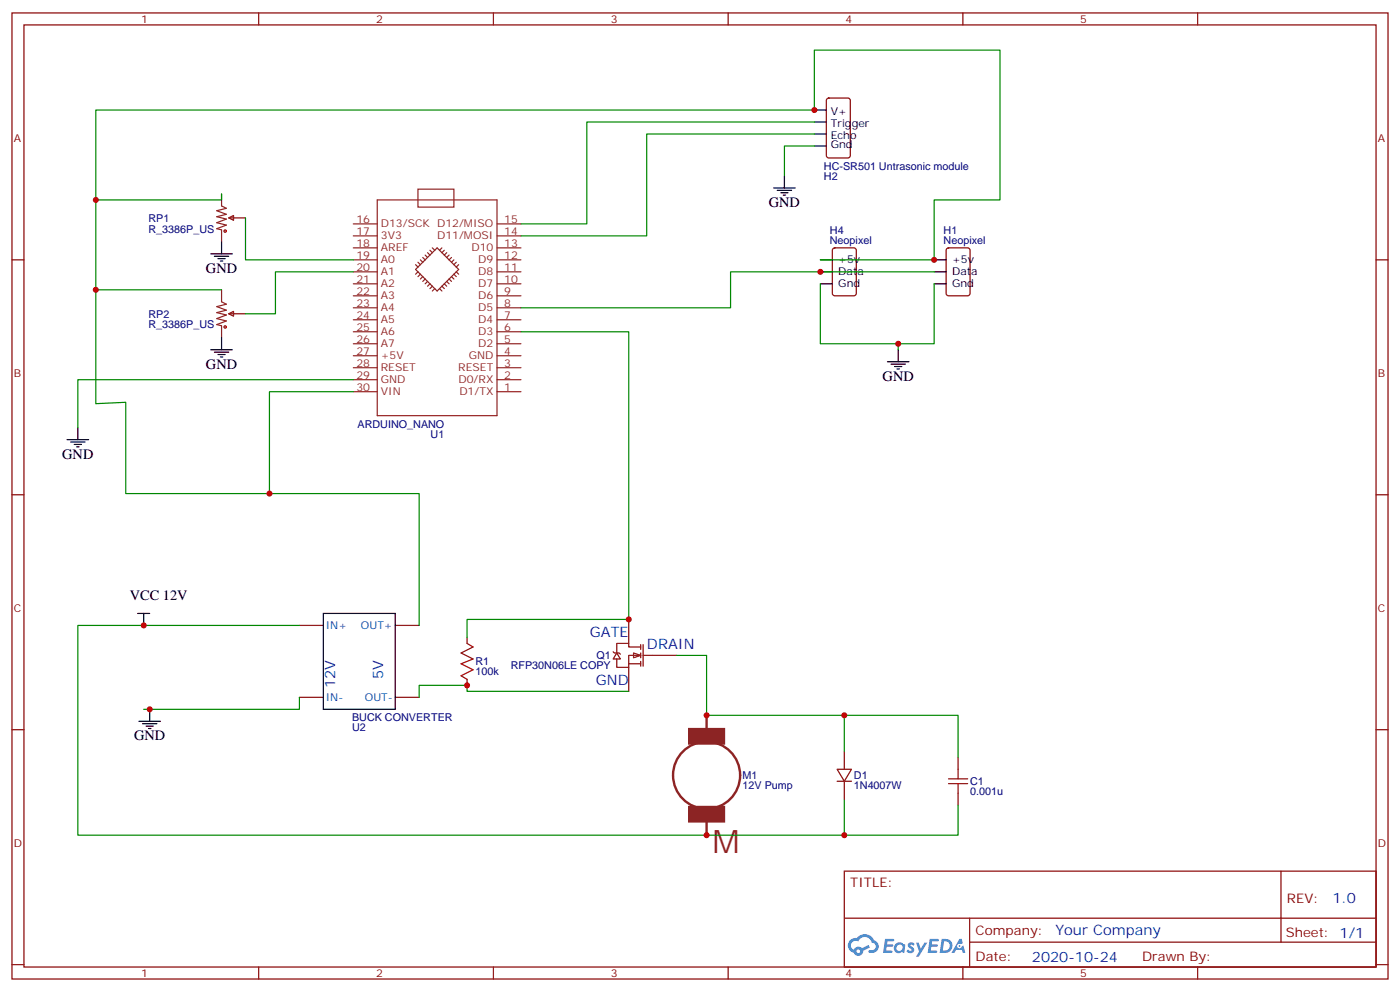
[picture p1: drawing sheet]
<svg xmlns="http://www.w3.org/2000/svg" width="412mm" height="292mm" viewBox="0 0 412 292" stroke-linecap="round" stroke-linejoin="round" font-family="sans-serif">
<g fill="none" stroke="#870000" stroke-width=".35">
<path d="M3.5 3.8h405.4v284.3h-405.4zM7.1 7.3h398.2v277.3h-398.2zM76.2 3.8v3.5M145.3 3.8v3.5M214.5 3.8v3.5M283.6 3.8v3.5M352.8 3.8v3.5M3.5 76.5h3.6M405.3 76.5h3.6M3.5 145.6h3.6M405.3 145.6h3.6M3.5 214.8h3.6"/>
<path d="M405.3 214.8h3.6M248.7 256.4h156.6v28.2h-156.6zM377.3 256.4v20.9M248.7 270.2h156.5M285.6 277.3h119.6M285.6 270.2v14.2M3.5 283.9h3.6M76.2 284.6v3.5M145.3 284.6v3.5M214.5 284.6v3.5M283.6 284.6v3.5M352.8 284.6v3.5"/>
<path d="M405.3 283.9h3.6"/>
</g>
<g fill="#5487ff">
<path d="M267.7 277.6a1.22 1.22 0 0 1 1.7 .2l-.4 .6a.47 .47 0 0 0-.3-.4 .47 .47 0 0 0-.5 .2l.1 .2a1.14 1.14 0 0 1 .8 1.8 1.14 1.14 0 0 1-1.9 0l-.2-.2 .5-.6 .7 .5a.29 .29 0 0 0 .3-.3 .29 .29 0 0 0-.2-.3 1.04 1.04 0 0 1-.6-1.7z"/>
<path d="M260.7 276.3h2.4l.3 .2-.2 .5-1.8 .1-.1 .8h1.5l.3 .4-.3 .4h-1.6l-.2 1.1h1.7l.2 .3-.2 .3-2.6 .1z"/>
<path d="M273.8 276.3h2.4l.3 .2-.1 .5-1.8 .1-.2 .8h1.6l.3 .4-.4 .4h-1.6l-.1 1.1h1.7l.2 .3-.2 .3-2.6 .1z"/>
<path d="M282.6 276.3h.7l.3 1.3-.6 .3a.69 .69 0 0 0-1 .3 .69 .69 0 0 0 .4 .9 .69 .69 0 0 0 .9-.6l.5-.2 .6 2.2h-.8l-.2-.9h-1.8l-.5 .9h-.8z"/>
<path d="M269.8 277.4h.8l.6 1.8 1.1-1.8h.9l-2.6 4.2h-.8l.9-1.5z"/>
<path d="M277.4 276.3l-.6 4.2h1.3a2.11 2.11 0 0 0 2.5-2.1 2.11 2.11 0 0 0-2.5-2.1zM278.1 277.1a1.39 1.39 0 0 1 1.7 1.4 1.39 1.39 0 0 1-1.8 1.3h-.3z"/>
<path d="M263.7 277.9a1.54 1.54 0 0 0-.1 2.2 1.54 1.54 0 0 0 2.2 .1l.6 .3 .3-2.3-.2-.3h-.4a1.49 1.49 0 0 0-2.4 0zM264 278.9a.94 .94 0 0 1 1.8 0 .94 .94 0 0 1-1.8 0z"/>
<path d="M250.4 276.7a2.18 2.18 0 0 0 1.1 3.7 1.44 1.44 0 0 0 1.6 .9 1.44 1.44 0 0 0 1.2-1.4l2-1.1-.5-.7-1.9 1a1.47 1.47 0 0 0-2.4 .4 1.39 1.39 0 0 1-.7-1.9 1.39 1.39 0 0 1 2-.5 2.12 2.12 0 0 1 2.2-1.3 2.12 2.12 0 0 1 1.9 1.7 1.14 1.14 0 0 1 1.1 1.4 1.14 1.14 0 0 1-1.7 .7 .43 .43 0 0 0-.5 .4 .43 .43 0 0 0 .4 .5 1.98 1.98 0 0 0 2.5-1.2 1.98 1.98 0 0 0-1.2-2.6 3.1 3.1 0 0 0-5.3-.6l-.9 .1zM252.3 280a.55 .55 0 0 1 1.1 0 .55 .55 0 0 1-1.1 0z"/>
<circle cx="282.6" cy="278.4" r=".26"/>
</g>
<g fill="none" stroke="#8c2424" stroke-width=".35">
<path d="M111.1 58.8h35.3v63.5h-35.3zM123.1 55.7h10.6v5.3h-10.6zM104.1 69.4h7M104.1 73h7M104.1 76.5h7M104.1 65.9h7M122.4 79.3l6.4-6.3 6.3 6.3-6.3 6.4zM122.4 77.9l.7 .7M123.1 77.2l.7 .7M123.8 76.5l.7 .7M124.5 75.8l.7 .7M125.2 75.1l.7 .7"/>
<path d="M125.9 74.4l.7 .7M126.6 73.7l.8 .7M127.4 73l.7 .7M130.2 73l-.7 .7M130.9 73.7l-.7 .7M131.6 74.4l-.7 .7M132.3 75.1l-.7 .7M133 75.8l-.7 .7M133.7 76.5l-.7 .7M134.4 77.2l-.7 .7M135.1 77.9l-.7 .7M146.4 69.4h7.1"/>
<path d="M146.4 73h7.1M146.4 76.5h7.1M146.4 65.9h7.1M104.1 80h7M104.1 83.5h7M104.1 87.1h7M104.1 90.6h7M104.1 94.1h7M104.1 97.6h7M123.1 80l-.7 .7M123.8 80.7l-.7 .7M124.5 81.4l-.7 .7"/>
<path d="M125.2 82.1l-.7 .7M125.9 82.8l-.7 .7M126.6 83.5l-.7 .7M127.4 84.2l-.8 .7M128.1 84.9l-.7 .8M129.5 84.9l.7 .8M130.2 84.2l.7 .7M130.9 83.5l.7 .7M131.6 82.8l.7 .7M132.3 82.1l.7 .7M133 81.4l.7 .7M133.7 80.7l.7 .7"/>
<path d="M134.4 80l.7 .7M146.4 80h7.1M146.4 83.5h7.1M146.4 87.1h7.1M146.4 90.6h7.1M146.4 94.1h7.1M146.4 97.6h7.1M104.1 101.2h7M104.1 104.7h7M104.1 108.2h7M104.1 111.8h7M104.1 115.3h7"/>
<path d="M146.4 101.2h7.1M146.4 104.7h7.1M146.4 108.2h7.1M146.4 111.8h7.1M146.4 115.3h7.1"/>
</g>
<path d="M243.7 29.1l.4-.2h5.7l.6 .4 .1 16.5-.5 .6-5.9 .1-.6-.5-.1-16.4zM245.4 73.2l.5-.2h5.6l.7 .4v13l-.4 .6-5.9 .1-.7-.5v-12.9zM137.6 187.6v1.8M137.6 200v1.7M282.2 222.9v3.5M282.2 233.5v3.5" fill="none" stroke="#870000" stroke-width=".35"/>
<path d="M239.9 39.4h3.5M239.9 35.9h3.5M239.9 32.4h3.5M239.9 43h3.5M241.7 76.5h3.5M241.7 83.5h3.5M241.7 80h3.5M40.9 212.3h6.4M42 213h4.2M43 213.7h2.2M43.7 214.4h.7M44.1 208.8v3.5" fill="none" stroke="#000" stroke-width=".35"/>
<path d="M137.6 189.4l1.7 1-3.5 1.8 3.5 1.8-3.5 1.4 3.5 1.7-3.5 1.8 1.8 1.1M279.4 230.6h5.6M279.4 229.2h5.6M282.2 226.4v2.8M282.2 230.6v2.9" fill="none" stroke="#a10000" stroke-width=".35"/>
<circle cx="208.1" cy="228.2" r="9.9" fill="none" stroke="#8c2424" stroke-width=".71"/>
<g fill="#8c2424" stroke="#8c2424" stroke-width=".35">
<path d="M202.8 214.4h10.6v4.6h-10.6z"/>
<path d="M202.8 237.3h10.6v4.6h-10.6z"/>
</g>
<g fill="#8c2424">
<circle cx="208.1" cy="245.8" r=".18"/>
<circle cx="208.1" cy="210.5" r=".18"/>
</g>
<path d="M208.1 210.5v7.1M208.1 238.8v7" fill="none" stroke="#8c2424" stroke-width=".71"/>
<g fill="#fff" stroke="#870000" stroke-width=".35">
<path d="M186.6 192.2l2.1 .7-2.1 .7z"/>
<path d="M181.7 192.2l1 1.8h-2.1z"/>
</g>
<g fill="none" stroke="#870000" stroke-width=".35">
<path d="M67.4 64.1l1.4-.7v1.4zM67.4 64.1h4.9M278.9 73.2l.5-.2h5.6l.7 .4 .1 13-.5 .6-5.9 .1-.7-.5v-12.9zM67.4 92.4l1.4-.7v1.4zM67.4 92.4h4.9M88.2 184.1h7M116.4 184.1h7.1M180.6 191.8l.4 .4h1.4l.3 .3M185.2 195.4h3.5M185.2 182.3v7.1M185.2 196.4v7.1M188.7 190.4h-3.5v-1h-3.5v2.8"/>
<path d="M188.7 192.9h-3.5v3.5h-3.5v-2.4M188.7 189.7v1.4M188.7 192.2v1.4M188.7 194.7v1.4M189.4 189.7v6.4M189.4 192.9h9.9M88.2 205.2h7M116.4 205.2h7.1M246.6 226.4h4.2l-2.1 3.5zM246.6 229.9h4.2M248.7 221.1v5.3M248.7 229.9v5.3"/>
</g>
<g fill="none" stroke="#000" stroke-width=".35">
<path d="M227.9 55.3h6.3M229 56h4.2M230 56.7h2.1M230.7 57.4h.7M231.1 51.8v3.5M62.1 74.7h6.3M63.1 75.4h4.3M64.2 76.1h2.1M64.9 76.8h.7M65.3 71.2v3.5M275.2 76.5h3.5M65.3 99.4v3.5"/>
<path d="M275.2 83.5h3.5M275.2 80h3.5M62.1 102.9h6.3M63.1 103.6h4.3M64.2 104.4h2.1M64.9 105.1h.7M261.4 106.5h6.4M262.5 107.2h4.2M263.5 107.9h2.1M264.2 108.6h.7M264.6 102.9v3.6M19.8 129.4h6.3"/>
<path d="M20.8 130.1h4.2M21.9 130.8h2.1M22.6 131.5h.7M22.9 125.9v3.5M40.6 180.6h3.5M42.3 180.6v3.5M95.2 180.6h21.2v28.2h-21.2z"/>
</g>
<g fill="none" stroke="#008700" stroke-width=".35">
<path d="M239.9 35.9h-67v30h-19.4M239.9 39.4h-49.4v30h-37M65.3 57.1v1.7h-37.1M239.9 43h-8.8v8.8M72.3 64.1v12.4h31.8M241.7 76.5h33.5v-17.7h19.4v-44.1h-54.7v17.7h-211.7v86.4l8.8-.4v26.9h86.5v38.8M28.2 85.3h37.1M104.1 80h-23v12.4h-8.8M153.5 97.6h31.7v84.7h-47.6v5.3M241.7 83.5v17.7h22.9v1.7M275.2 80h-60v10.6h-61.7M275.2 83.5v17.7h-10.6"/>
<path d="M104.1 111.8h-81.2v14.1M104.1 115.3h-24.7v30M88.2 184.1h-65.3v61.7h225.8v-10.6M199.3 192.9h8.8v17.6h40.6v10.6M88.2 205.2v3.6h-45.9M185.2 203.5h-47.6v-1.8h-14.1v3.5M248.7 210.5h33.5v12.4M282.2 237v8.8h-33.5"/>
</g>
<g fill="none" stroke="#a10000" stroke-width=".35">
<circle cx="66.3" cy="68" r=".35"/>
<circle cx="66.3" cy="96.2" r=".35"/>
</g>
<path d="M65.3 57.1v3.5l1.4 .7-2.8 .7 2.8 1.1-2.8 .7 2.8 .7-2.8 1 2.8 .8-2.8 1 1.4 .4v3.5M65.3 85.3v3.5l1.4 .7-2.8 .7 2.8 1.1-2.8 .7 2.8 .7-2.8 1.1 2.8 .7-2.8 1 1.4 .4v3.5" fill="none" stroke="#8c2424" stroke-width=".35"/>
<g fill="#c00">
<circle cx="44.1" cy="208.8" r=".88"/>
<circle cx="42.3" cy="184.1" r=".88"/>
<circle cx="208.1" cy="210.5" r=".88"/>
<circle cx="208.1" cy="245.8" r=".88"/>
<circle cx="248.7" cy="210.5" r=".88"/>
<circle cx="248.7" cy="245.8" r=".88"/>
<circle cx="137.6" cy="201.7" r=".88"/>
<circle cx="185.2" cy="182.3" r=".88"/>
<circle cx="241.7" cy="80" r=".88"/>
<circle cx="239.9" cy="32.4" r=".88"/>
<circle cx="275.2" cy="76.5" r=".88"/>
<circle cx="264.6" cy="101.2" r=".88"/>
<circle cx="28.2" cy="58.8" r=".88"/>
<circle cx="28.2" cy="85.3" r=".88"/>
<circle cx="79.4" cy="145.3" r=".88"/>
</g>
<text font-size="9.5" fill="#8d2323" x="209.9" y="251.1">M</text>
<g font-size="4.2">
<text x="226.5" y="61">GND</text>
<text x="60.7" y="80.4">GND</text>
<text x="60.7" y="108.6">GND</text>
<text x="260" y="112.1">GND</text>
<text x="18.3" y="135">GND</text>
<text x="38.2" y="176.7">VCC 12V</text>
<text x="39.5" y="217.9">GND</text>
</g>
<g font-size="4.2" fill="#00f">
<text x="173.8" y="187.6">GATE</text>
<text x="190.6" y="191.1">DRAIN</text>
<text x="98.8" y="202.6" transform="rotate(-90 98.8 202.6)">12V</text>
<text x="112.9" y="199.9" transform="rotate(-90 112.9 199.9)">5V</text>
<text x="175.5" y="201.7">GND</text>
<text x="392.5" y="265.7">1.0</text>
<text x="310.9" y="275.2">Your Company</text>
<text x="304" y="283">2020-10-24</text>
</g>
<g font-size="3.9" fill="#800">
<text x="250.5" y="261">TITLE:</text>
<text x="379.1" y="265.7">REV:</text>
<text x="287.4" y="275.2">Company:</text>
<text x="378.7" y="275.8">Sheet: 1/1</text>
<text x="287.4" y="282.9">Date:</text>
<text x="336.4" y="282.9">Drawn By:</text>
</g>
<g font-size="3.2" fill="#800">
<text x="41.6" y="6.8">1</text>
<text x="110.8" y="6.8">2</text>
<text x="179.9" y="6.8">3</text>
<text x="249.1" y="6.8">4</text>
<text x="318.2" y="6.8">5</text>
<text x="4.1" y="41.9">A</text>
<text x="405.9" y="41.9">A</text>
<text x="4.1" y="111.1">B</text>
<text x="405.9" y="111.1">B</text>
<text x="4.1" y="180.2">C</text>
<text x="405.9" y="180.2">C</text>
<text x="4.1" y="249.3">D</text>
<text x="405.9" y="249.3">D</text>
<text x="41.6" y="287.6">1</text>
<text x="110.8" y="287.6">2</text>
<text x="179.9" y="287.6">3</text>
<text x="249.1" y="287.6">4</text>
<text x="318.2" y="287.6">5</text>
</g>
<g font-size="3.2">
<text x="244.7" y="33.8">V+</text>
<text x="244.7" y="40.9">Echo</text>
<text x="244.7" y="37.3">Trigger</text>
<text x="244.7" y="43.7">Gnd</text>
<text x="246.9" y="77.5">+5v</text>
<text x="280.5" y="77.5">+5v</text>
<text x="246.9" y="81.1">Data</text>
<text x="280.5" y="81.1">Data</text>
<text x="246.9" y="84.6">Gnd</text>
<text x="280.5" y="84.6">Gnd</text>
</g>
<g font-size="3.2" fill="#000080">
<text x="242.7" y="50">HC-SR501 Untrasonic module</text>
<text x="242.7" y="53">H2</text>
<text x="43.7" y="65.3">RP1</text>
<text x="43.7" y="68.4">R_3386P_US</text>
<text x="244.5" y="71.9">Neopixel</text>
<text x="244.5" y="69">H4</text>
<text x="278" y="71.9">Neopixel</text>
<text x="278" y="69">H1</text>
<text x="43.7" y="93.5">RP2</text>
<text x="43.7" y="96.7">R_3386P_US</text>
<text x="105.3" y="125.9">ARDUINO_NANO</text>
<text x="126.8" y="128.8">U1</text>
<text x="140.1" y="195.8">R1</text>
<text x="150.4" y="197">RFP30N06LE COPY</text>
<text x="175.7" y="194.1">Q1</text>
<text x="140.1" y="198.8">100k</text>
<text x="103.7" y="212.3">BUCK CONVERTER</text>
<text x="103.7" y="215.2">U2</text>
<text x="218.7" y="232.3">12V Pump</text>
<text x="218.7" y="229.4">M1</text>
<text x="251.5" y="232.3">1N4007W</text>
<text x="251.5" y="229.4">D1</text>
<text x="285.8" y="231.1">C1</text>
<text x="285.8" y="234.1">0.001u</text>
</g>
<g font-size="3.2" fill="#8d2323">
<text x="105" y="65.5">16</text>
<text x="148.5" y="65.5">15</text>
<text x="105" y="69.1">17</text>
<text x="112.2" y="70.5">3V3</text>
<text x="112.2" y="67">D13/SCK D12/MISO</text>
<text x="128.8" y="70.5">D11/MOSI</text>
<text x="148.5" y="69.1">14</text>
<text x="105" y="76.1">19</text>
<text x="105" y="72.6">18</text>
<text x="112.2" y="77.5">A0</text>
<text x="112.2" y="74">AREF</text>
<text x="138.9" y="74">D10</text>
<text x="140.9" y="77.5">D9</text>
<text x="148.5" y="72.6">13</text>
<text x="148.5" y="76.1">12</text>
<text x="105" y="83.2">21</text>
<text x="105" y="79.7">20</text>
<text x="112.2" y="81.1">A1</text>
<text x="140.9" y="81.1">D8</text>
<text x="148.5" y="79.7">11</text>
<text x="148.5" y="83.2">10</text>
<text x="105" y="86.7">22</text>
<text x="112.2" y="88.1">A3</text>
<text x="112.2" y="84.6">A2</text>
<text x="140.9" y="84.6">D7</text>
<text x="140.9" y="88.1">D6</text>
<text x="148.5" y="86.7">9</text>
<text x="105" y="93.8">24</text>
<text x="105" y="90.2">23</text>
<text x="112.2" y="95.2">A5</text>
<text x="112.2" y="91.7">A4</text>
<text x="140.9" y="91.7">D5</text>
<text x="140.9" y="95.2">D4</text>
<text x="148.5" y="90.2">8</text>
<text x="148.5" y="93.8">7</text>
<text x="105" y="100.8">26</text>
<text x="105" y="97.3">25</text>
<text x="112.2" y="98.7">A6</text>
<text x="140.9" y="98.7">D3</text>
<text x="148.5" y="97.3">6</text>
<text x="148.5" y="100.8">5</text>
<text x="105" y="107.9">28</text>
<text x="105" y="104.4">27</text>
<text x="112.2" y="105.8">+5V</text>
<text x="112.2" y="102.2">A7</text>
<text x="138.1" y="105.8">GND</text>
<text x="140.9" y="102.2">D2</text>
<text x="148.5" y="104.4">4</text>
<text x="148.5" y="107.9">3</text>
<text x="105" y="111.4">29</text>
<text x="112.2" y="112.8">GND</text>
<text x="112.2" y="109.3">RESET</text>
<text x="135" y="109.3">RESET</text>
<text x="135.1" y="112.8">D0/RX</text>
<text x="148.5" y="111.4">2</text>
<text x="105" y="114.9">30</text>
<text x="112.2" y="116.3">VIN</text>
<text x="135.3" y="116.3">D1/TX</text>
<text x="148.5" y="114.9">1</text>
</g>
<g font-size="3.2" fill="#00f">
<text x="96" y="185.1">IN+</text>
<text x="106.3" y="185.1">OUT+</text>
<text x="96" y="206.3">IN-</text>
<text x="107.5" y="206.3">OUT-</text>
</g>
</svg>
